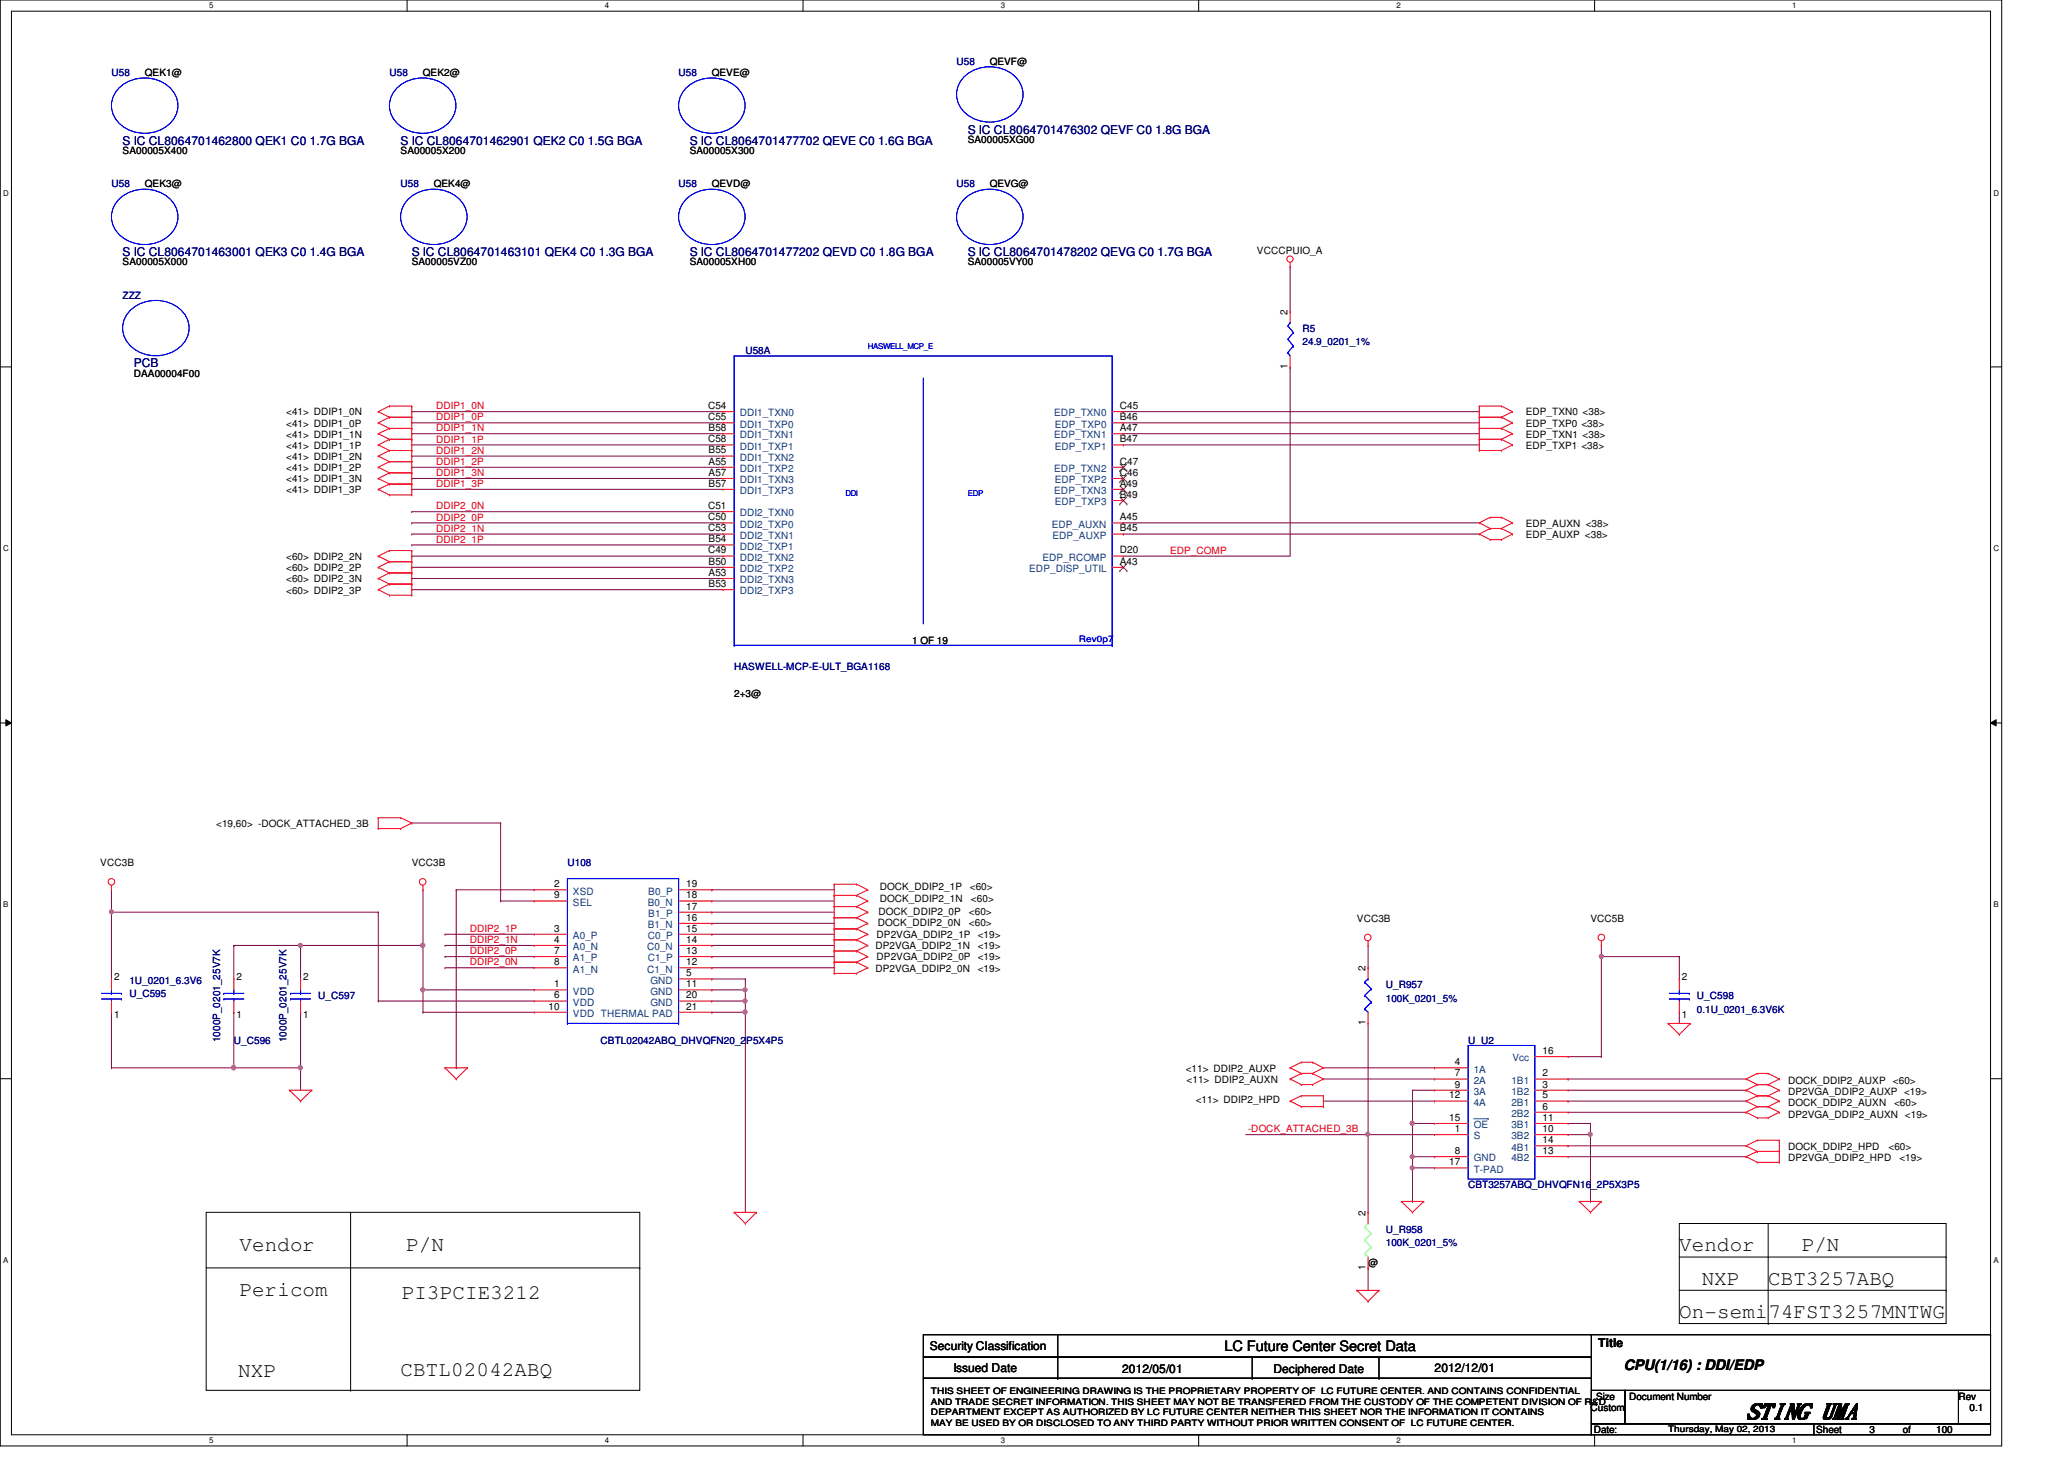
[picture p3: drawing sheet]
<svg xmlns="http://www.w3.org/2000/svg" width="297mm" height="210mm" viewBox="0 0 297 210" stroke-linecap="round" stroke-linejoin="round" font-family="sans-serif">
<path d="M0 0h288.1v208h-288.1zM1.6 1.6h284.9v204.8h-284.9z" fill="none" stroke="#000" stroke-width=".14"/>
<g fill="#fff">
<path d="M30.1 .2h.6v1.2h-.6z"/>
<path d="M30.1 206.6h.6v1.2h-.6z"/>
</g>
<path d="M58.6 0v1.6M58.6 206.4v1.6" fill="none" stroke="#000" stroke-width=".14"/>
<g fill="#fff">
<path d="M87 .2h.6v1.2h-.6z"/>
<path d="M87 206.6h.6v1.2h-.6z"/>
</g>
<path d="M115.6 0v1.6M115.6 206.4v1.6" fill="none" stroke="#000" stroke-width=".14"/>
<g fill="#fff">
<path d="M144 .2h.6v1.2h-.6z"/>
<path d="M144 206.6h.6v1.2h-.6z"/>
</g>
<path d="M172.5 0v1.6M172.5 206.4v1.6" fill="none" stroke="#000" stroke-width=".14"/>
<g fill="#fff">
<path d="M201 .2h.5v1.2h-.5z"/>
<path d="M201 206.6h.5v1.2h-.5z"/>
</g>
<path d="M229.5 0v1.6M229.5 206.4v1.6" fill="none" stroke="#000" stroke-width=".14"/>
<g fill="#fff">
<path d="M257.9 .2h.6v1.2h-.6z"/>
<path d="M257.9 206.6h.6v1.2h-.6z"/>
<path d="M.5 27.2h.7v1.2h-.7z"/>
<path d="M286.9 27.2h.8v1.2h-.8z"/>
<path d="M.5 78.4h.7v1.1h-.7z"/>
<path d="M286.9 78.4h.8v1.1h-.8z"/>
</g>
<path d="M0 52.8h1.6M286.5 52.8h1.6" fill="none" stroke="#000" stroke-width=".14"/>
<g fill="#fff">
<path d="M.5 129.6h.7v1.2h-.7z"/>
<path d="M286.9 129.6h.7v1.2h-.7z"/>
</g>
<path d="M0 104h1.6M.8 103.5l.8 .5-.8 .4zM286.5 104l.8-.5v.9zM286.5 104h1.6" fill="none" stroke="#000" stroke-width=".14"/>
<path d="M.8 103.5l.8 .5-.8 .4zM286.5 104l.8-.5v.9z" fill="#000"/>
<g fill="#fff">
<path d="M.5 180.8h.7v1.1h-.7z"/>
<path d="M286.9 180.8h.7v1.1h-.7z"/>
</g>
<g fill="none" stroke="#000" stroke-width=".14">
<path d="M0 155.2h1.6M286.5 155.2h1.6M29.7 174.4h62.4v25.6h-62.4zM50.5 174.4v25.6M241.7 176h38.4v14.4h-38.4zM254.5 176v14.4M29.7 182.4h62.4M92.1 182.4h.1M241.7 180.8h38.4M241.7 185.6h38.4M254.5 190.4h.1M280.1 180.8h.1"/>
<path d="M280.1 185.6h.1M50.5 200h.1"/>
</g>
<g fill="none" stroke="#800040" stroke-width=".14">
<path d="M185.7 38.4h.1M185.7 38.4v6.4M59.3 59.2h.1M59.3 59.2h44.8M161.7 59.2h.1M161.7 59.2h51.2M185.7 52.8h.1M185.7 52.8v27.2h-24M59.3 62.4h.1M59.3 60.8h.1M59.3 68.8h.1M59.3 67.2h.1"/>
<path d="M59.3 65.6h.1M59.3 64h.1M59.3 70.4h.1M59.3 75.2h.1M59.3 76.8h.1M59.3 73.6h.1M59.3 78.4h.1M59.3 75.2h44.8M59.3 76.8h44.8M59.3 60.8h44.8M59.3 62.4h44.8M59.3 64h44.8"/>
<path d="M59.3 68.8h44.8M59.3 67.2h44.8M59.3 65.6h44.8M59.3 70.4h44.8M59.3 73.6h44.8M59.3 78.4h44.8M161.7 75.2h.1M161.7 76.8h.1M161.7 60.8h.1M161.7 62.4h.1M161.7 64h.1M161.7 75.2h51.2"/>
<path d="M161.7 76.8h51.2M161.7 60.8h51.2M161.7 62.4h51.2M161.7 64h51.2M161.7 80h.1M64 137.6h.1M64 136h.1M64 139.2h.1M64 134.4h.1M64 137.6h12.9M64 136h12.9M64 139.2h12.9"/>
<path d="M64 134.4h12.9M102.4 140.8h.1M102.4 140.8h4.9M107.3 145.6h.1M107.3 145.6v28.8"/>
</g>
<circle cx="107.2" cy="145.6" r=".31" fill="#f0f"/>
<circle cx="107.2" cy="145.6" r=".31" fill="none" stroke="#f0f" stroke-width=".14"/>
<path d="M16 131.2h.1M16 131.2v9.6M33.7 136h.1M33.7 136v4.8M43.3 136h.1M43.3 136v4.8M43.3 136h17.6" fill="none" stroke="#800040" stroke-width=".14"/>
<circle cx="60.8" cy="136" r=".3" fill="#f0f"/>
<circle cx="60.8" cy="136" r=".3" fill="none" stroke="#f0f" stroke-width=".14"/>
<circle cx="43.2" cy="136" r=".3" fill="#f0f"/>
<circle cx="43.2" cy="136" r=".3" fill="none" stroke="#f0f" stroke-width=".14"/>
<path d="M33.7 145.6h.1M33.7 153.6h.1M33.7 145.6v8M33.7 153.6h9.6M43.3 153.6h.1M43.3 153.6v3.2" fill="none" stroke="#800040" stroke-width=".14"/>
<circle cx="43.2" cy="153.6" r=".31" fill="#f0f"/>
<circle cx="43.2" cy="153.6" r=".31" fill="none" stroke="#f0f" stroke-width=".14"/>
<circle cx="33.6" cy="153.6" r=".32" fill="#f0f"/>
<circle cx="33.6" cy="153.6" r=".32" fill="none" stroke="#f0f" stroke-width=".14"/>
<path d="M59.3 83.2h.1M59.3 81.6h.1M59.3 80h.1M59.3 84.8h.1M59.3 83.2h44.8M59.3 81.6h44.8M59.3 80h44.8M59.3 84.8h44.8M60.9 136h.1M60.9 136v6.4M16 145.6h.1M16 145.6v8" fill="none" stroke="#800040" stroke-width=".14"/>
<circle cx="60.8" cy="136" r=".3" fill="#f0f"/>
<circle cx="60.8" cy="136" r=".3" fill="none" stroke="#f0f" stroke-width=".14"/>
<path d="M60.9 142.4h.1M60.9 145.6h.1M60.9 142.4h16M60.9 145.6h16M60.9 142.4v3.2" fill="none" stroke="#800040" stroke-width=".14"/>
<circle cx="60.8" cy="142.4" r=".3" fill="#f0f"/>
<circle cx="60.8" cy="142.4" r=".3" fill="none" stroke="#f0f" stroke-width=".14"/>
<g fill="none" stroke="#800040" stroke-width=".14">
<path d="M60.9 128h.1M60.9 128v8M230.5 137.6h.1M230.5 137.6v14.4M225.7 155.2h.1M225.7 158.4h.1M225.7 155.2h25.6M225.7 158.4h25.6M225.7 156.8h25.6M225.7 152h4.8M230.5 152h.1M251.3 156.8h.1"/>
<path d="M225.7 164.8h.1M225.7 164.8h25.6M225.7 166.4h25.6M225.7 160h25.6M251.3 166.4h.1M251.3 160h.1"/>
</g>
<circle cx="230.4" cy="137.6" r=".31" fill="#f0f"/>
<circle cx="230.4" cy="137.6" r=".31" fill="none" stroke="#f0f" stroke-width=".14"/>
<g fill="none" stroke="#800040" stroke-width=".14">
<path d="M230.5 136h.1M230.5 136v1.6h11.2M241.7 137.6h.1M241.7 137.6v3.2M190.5 153.6h16M190.5 155.2h16M190.5 158.4h16M196.9 147.2v16M206.5 153.6h.1M206.5 155.2h.1M206.5 158.4h.1M241.7 140.8h.1"/>
<path d="M241.7 145.6h.1M241.7 145.6v1.6M196.9 163.2h.1M196.9 163.2h9.6"/>
</g>
<circle cx="196.8" cy="163.2" r=".3" fill="#f0f"/>
<circle cx="196.8" cy="163.2" r=".3" fill="none" stroke="#f0f" stroke-width=".14"/>
<path d="M196.9 139.2h.1M196.9 136v3.2M179.3 163.2h17.6M196.9 174.4h.1M196.9 163.2h.1M196.9 163.2v11.2M203.3 161.6h.1M203.3 166.4h.1M203.3 161.6h3.2M203.3 161.6v4.8M196.9 182.4h.1M196.9 182.4v3.2" fill="none" stroke="#800040" stroke-width=".14"/>
<circle cx="203.2" cy="166.4" r=".3" fill="#f0f"/>
<circle cx="203.2" cy="166.4" r=".3" fill="none" stroke="#f0f" stroke-width=".14"/>
<path d="M203.3 172.8h.1M206.5 168h.1M206.5 168h-3.2v4.8" fill="none" stroke="#800040" stroke-width=".14"/>
<circle cx="203.2" cy="168" r=".3" fill="#f0f"/>
<circle cx="203.2" cy="168" r=".3" fill="none" stroke="#f0f" stroke-width=".14"/>
<g fill="none" stroke="#800040" stroke-width=".14">
<path d="M16 131.2h.1M16 131.2h38.4M54.4 131.2h.1M54.4 131.2v12.8M54.4 144h.1M54.4 144h22.5M102.4 142.4h.1M102.4 144h.1M102.4 145.6h.1M102.4 144h4.9M102.4 145.6h4.9M107.3 140.8h.1"/>
<path d="M107.3 140.8v1.6h-4.9M203.3 168h.1M206.5 166.4h.1M206.5 166.4h-3.2v1.6"/>
</g>
<circle cx="16" cy="131.2" r=".3" fill="#f0f"/>
<circle cx="16" cy="131.2" r=".3" fill="none" stroke="#f0f" stroke-width=".14"/>
<g fill="none" stroke="#800040" stroke-width=".14">
<path d="M16 128h.1M16 128v3.2M102.4 139.2h.1M102.4 137.6h.1M102.4 136h.1M102.4 134.4h.1M102.4 132.8h.1M102.4 131.2h.1M102.4 129.6h.1M102.4 128h.1M102.4 139.2h17.7M102.4 137.6h17.7"/>
<path d="M102.4 136h17.7M102.4 134.4h17.7M102.4 132.8h17.7M102.4 131.2h17.7M102.4 129.6h17.7M102.4 128h17.7M107.3 144h.1M107.3 144v1.6"/>
</g>
<circle cx="107.2" cy="144" r=".3" fill="#f0f"/>
<circle cx="107.2" cy="144" r=".3" fill="none" stroke="#f0f" stroke-width=".14"/>
<path d="M107.3 142.4h.1M107.3 142.4v1.6" fill="none" stroke="#800040" stroke-width=".14"/>
<circle cx="107.2" cy="142.4" r=".3" fill="#f0f"/>
<circle cx="107.2" cy="142.4" r=".3" fill="none" stroke="#f0f" stroke-width=".14"/>
<g fill="none" stroke="#800040" stroke-width=".14">
<path d="M59.3 118.4h.1M59.3 118.4h12.7M72 118.4h.1M72 118.4v11.2M33.7 136h.1M33.7 136h9.6M65.7 128h.1M65.7 128h11.2M65.7 128v25.6M72 129.6h.1M72 129.6h4.9M16 153.6h.1"/>
<path d="M16 153.6h17.7M43.3 145.6h.1M43.3 145.6v8M65.7 153.6h.1M203.3 156.8h.1M203.3 156.8h3.2M203.3 156.8v4.8M203.3 161.6h.1"/>
</g>
<circle cx="203.2" cy="161.6" r=".31" fill="#f0f"/>
<circle cx="203.2" cy="161.6" r=".31" fill="none" stroke="#f0f" stroke-width=".14"/>
<path d="M225.7 161.6h3.2M228.9 161.6h.1M228.9 163.2h.1M228.9 161.6v1.6" fill="none" stroke="#800040" stroke-width=".14"/>
<circle cx="228.9" cy="163.2" r=".3" fill="#f0f"/>
<circle cx="228.9" cy="163.2" r=".3" fill="none" stroke="#f0f" stroke-width=".14"/>
<path d="M225.7 163.2h3.2M228.9 163.2h.1M228.9 172.8h.1M228.9 163.2v9.6" fill="none" stroke="#800040" stroke-width=".14"/>
<g fill="none" stroke="#f00" stroke-width=".14">
<path d="M185.7 38.4h.1M185.7 37.8v.6M54.4 59.2h.1M54.4 59.2l1.6 .8M56 58.4h.1M56 58.4h3.3M56 58.4l-1.6 .8M59.3 58.4h.1M59.3 58.4v12.8M104.1 59.2h.1M104.1 59.2h1.6M160.1 59.2h1.6"/>
<path d="M161.7 59.2h.1M185.7 52.8h.1M185.7 44.8h.1M185.7 44.8v1.6M185.7 51.2v1.6M212.9 58.4h.1M212.9 58.4v6.4M212.9 58.4h3.2M216.1 58.4h.1M216.1 58.4l1.6 .8M217.7 59.2h.1M217.7 59.2l-1.6 .8"/>
<path d="M54.4 60.8h.1M54.4 64h.1M54.4 62.4h.1M54.4 65.6h.1M54.4 67.2h.1M54.4 70.4h.1M54.4 68.8h.1M54.4 60.8l1.6 .8M54.4 64l1.6 .8M54.4 62.4l1.6 .8M54.4 65.6l1.6 .8M54.4 67.2l1.6 .8"/>
<path d="M54.4 70.4l1.6 .8M54.4 68.8l1.6 .8M56 60h.1M56 61.6h.1M56 63.2h.1M56 64.8h.1M56 66.4h.1M56 68h.1M56 69.6h.1M56 71.2h.1M56 79.2h.1M56 63.2h3.3"/>
<path d="M56 64.8h3.3M56 61.6h3.3M56 60h3.3M56 60l-1.6 .8M56 63.2l-1.6 .8M56 61.6l-1.6 .8M56 64.8l-1.6 .8M56 66.4h3.3M56 66.4l-1.6 .8M56 68h3.3M56 69.6l-1.6 .8M56 69.6h3.3"/>
<path d="M56 71.2h3.3M56 68l-1.6 .8M56 79.2l-1.6 .8M56 79.2h3.3M59.3 60h.1M59.3 61.6h.1M59.3 63.2h.1M59.3 64.8h.1M59.3 66.4h.1M59.3 68h.1M59.3 69.6h.1M59.3 71.2h.1"/>
<path d="M59.3 79.2h.1M59.3 79.2v6.4M104.1 76.8h.1M104.1 73.6h.1M104.1 75.2h.1M104.1 78.4h.1M104.1 70.4h.1M104.1 68.8h.1M104.1 67.2h.1M104.1 65.6h.1M104.1 64h.1M104.1 62.4h.1"/>
<path d="M104.1 60.8h.1M104.1 76.8h1.6M104.1 73.6h1.6M104.1 75.2h1.6M104.1 78.4h1.6M104.1 70.4h1.6M104.1 68.8h1.6M104.1 67.2h1.6M104.1 64h1.6M104.1 62.4h1.6M104.1 60.8h1.6M104.1 65.6h1.6"/>
<path d="M160.1 76.8h1.6M160.1 75.2h1.6M160.1 70.4h1.6M160.1 72h1.6M160.1 68.8h1.6M160.1 67.2h1.6M160.1 64h1.6M160.1 62.4h1.6M160.1 60.8h1.6M161.7 75.2h.1M161.7 76.8h.1M161.7 72h.1"/>
<path d="M161.7 70.4h.1M161.7 68.8h.1M161.7 67.2h.1M161.7 64h.1M161.7 62.4h.1M161.7 60.8h.1M212.9 64.8h.1M212.9 63.2h.1M212.9 61.6h.1M212.9 60h.1M212.9 76.8h.1M212.9 75.2h.1"/>
<path d="M212.9 63.2h3.2M212.9 64.8h3.2M212.9 61.6h3.2M212.9 60h3.2M212.9 76.8l1.6 .8M212.9 75.2l1.6 .8M214.5 76h.1M214.5 77.6h.1M214.5 74.4h.1M214.5 76l-1.6 .8M214.5 76h1.6M214.5 77.6h1.6"/>
<path d="M214.5 74.4l-1.6 .8M214.5 74.4h1.6M216.1 63.2h.1M216.1 64.8h.1M216.1 61.6h.1M216.1 60h.1M216.1 76h.1M216.1 77.6h.1M216.1 74.4h.1M216.1 63.2l1.6 .8M216.1 61.6l1.6 .8M216.1 60l1.6 .8"/>
<path d="M216.1 76l1.6 .8M216.1 74.4l1.6 .8M217.7 64h.1M217.7 62.4h.1M217.7 60.8h.1M217.7 76.8h.1M217.7 75.2h.1M217.7 64l-1.6 .8M217.7 62.4l-1.6 .8M217.7 60.8l-1.6 .8M217.7 76.8l-1.6 .8M217.7 75.2l-1.6 .8"/>
<path d="M54.4 80h.1M54.4 81.6h.1M54.4 84.8h.1M54.4 83.2h.1M54.4 80l1.6 .8M54.4 81.6l1.6 .8M54.4 84.8l1.6 .8M54.4 83.2l1.6 .8M56 80.8h.1M56 82.4h.1M56 84h.1M56 85.6h.1"/>
<path d="M56 80.8h3.3M56 80.8l-1.6 .8M56 82.4h3.3M56 84l-1.6 .8M56 84h3.3M56 85.6h3.3M56 82.4l-1.6 .8M59.3 80.8h.1M59.3 82.4h.1M59.3 84h.1M59.3 85.6h.1M104.1 84.8h.1"/>
<path d="M104.1 83.2h.1M104.1 81.6h.1M104.1 80h.1M104.1 81.6h1.6M104.1 80h1.6M104.1 84.8h1.6M104.1 83.2h1.6M160.1 81.6h1.6M160.1 80h1.6M161.7 81.6h.1M161.7 80h.1M54.4 117.6h.1"/>
<path d="M54.4 119.2h.1M54.4 117.6h3.3M54.4 117.6v1.6M54.4 119.2h3.3M57.7 117.6h.1M57.7 119.2h.1M57.7 117.6l1.6 .8M59.3 118.4h.1M59.3 118.4l-1.6 .8M16 128h.1M16 127.4v.6M60.9 128h.1"/>
<path d="M60.9 127.4v.6M76.9 128h.1M76.9 134.4h.1M76.9 136h.1M76.9 137.6h.1M76.9 139.2h.1M76.9 129.6h.1M76.9 128h4.8M76.9 134.4h4.8M76.9 136h4.8M76.9 137.6h4.8M76.9 139.2h4.8"/>
<path d="M76.9 129.6h4.8M97.7 128h4.7M97.7 134.4h4.7M97.7 136h4.7M97.7 137.6h4.7M97.7 139.2h4.7M97.7 129.6h4.7M97.7 132.8h4.7M97.7 131.2h4.7M102.4 139.2h.1M102.4 137.6h.1M102.4 136h.1"/>
<path d="M102.4 134.4h.1M102.4 132.8h.1M102.4 131.2h.1M102.4 129.6h.1M102.4 128h.1M120.1 138.4h.1M120.1 136.8h.1M120.1 135.2h.1M120.1 133.6h.1M120.1 132h.1M120.1 130.4h.1M120.1 128.8h.1"/>
<path d="M120.1 127.2h.1M120.1 127.2v12.8M120.1 138.4h3.2M120.1 136.8h3.2M120.1 135.2h3.2M120.1 133.6h3.2M120.1 132h3.2M120.1 130.4h3.2M120.1 128.8h3.2M120.1 127.2h3.2M123.3 138.4h.1M123.3 136.8h.1"/>
<path d="M123.3 135.2h.1M123.3 133.6h.1M123.3 132h.1M123.3 130.4h.1M123.3 128.8h.1M123.3 127.2h.1M123.3 138.4l1.6 .8M123.3 136.8l1.6 .8M123.3 133.6l1.6 .8M123.3 135.2l1.6 .8M123.3 132l1.6 .8M123.3 130.4l1.6 .8"/>
<path d="M123.3 127.2l1.6 .8M123.3 128.8l1.6 .8M124.9 139.2h.1M124.9 137.6h.1M124.9 134.4h.1M124.9 136h.1M124.9 132.8h.1M124.9 131.2h.1M124.9 128h.1M124.9 129.6h.1M124.9 139.2l-1.6 .8M124.9 137.6l-1.6 .8"/>
<path d="M124.9 134.4l-1.6 .8M124.9 136l-1.6 .8M124.9 132.8l-1.6 .8M124.9 131.2l-1.6 .8M124.9 128l-1.6 .8M124.9 129.6l-1.6 .8M196.9 136h.1M196.9 139.2h.1M196.9 135.4v.6M196.9 139.2v1.6M230.5 136h.1M230.5 135.4v.6"/>
<path d="M16 145.6h.1M16 140.8h.1M16 140.8v1.6M16 144v1.6M33.7 145.6h.1M33.7 140.8h.1M33.7 140.8v1.6M33.7 144v1.6M41.7 156.8h.1M41.7 156.8h3.2M41.7 156.8l1.6 1.6M43.3 158.4h.1"/>
<path d="M43.3 145.6h.1M43.3 140.8h.1M43.3 140.8v1.6M43.3 144v1.6M44.9 156.8h.1M44.9 156.8l-1.6 1.6M64 153.6h.1M64 153.6h3.3M64 153.6l1.7 1.6M65.7 155.2h.1M67.3 153.6h.1M67.3 153.6l-1.6 1.6"/>
<path d="M76.9 142.4h.1M76.9 144h.1M76.9 145.6h.1M76.9 142.4h4.8M76.9 144h4.8M76.9 145.6h4.8M97.7 142.4h4.7M97.7 140.8h4.7M97.7 144h4.7M97.7 145.6h4.7M102.4 140.8h.1M102.4 142.4h.1"/>
<path d="M102.4 144h.1M102.4 145.6h.1M120.1 140h.1M120.1 140h3.2M123.3 140h.1M185.7 158.4h.1M185.7 155.2h.1M185.7 153.6h.1M185.7 158.4l1.6 .8M185.7 155.2l1.6 .8M185.7 153.6l1.6 .8M187.3 159.2h.1"/>
<path d="M187.3 157.6h.1M187.3 154.4h.1M187.3 156h.1M187.3 152.8h.1M187.3 159.2h3.2M187.3 157.6h3.2M187.3 157.6l-1.6 .8M187.3 154.4h1.6M187.3 156h1.6M187.3 154.4l-1.6 .8M187.3 152.8h1.6M187.3 152.8l-1.6 .8"/>
<path d="M188.9 154.4h.1M188.9 156h.1M188.9 152.8h.1M188.9 154.4l1.6 .8M188.9 152.8l1.6 .8M190.5 159.2h.1M190.5 157.6h.1M190.5 155.2h.1M190.5 153.6h.1M190.5 157.6v1.6M190.5 155.2l-1.6 .8M190.5 153.6l-1.6 .8"/>
<path d="M196.9 147.2h.1M196.9 145.6v1.6M206.5 153.6h.1M206.5 155.2h.1M206.5 156.8h.1M206.5 158.4h.1M206.5 156.8h4.8M206.5 153.6h4.8M206.5 155.2h4.8M206.5 158.4h4.8M220.9 156.8h4.8M220.9 155.2h4.8"/>
<path d="M220.9 158.4h4.8M220.9 152h4.8M225.7 155.2h.1M225.7 156.8h.1M225.7 158.4h.1M225.7 152h.1M240.1 147.2h.1M240.1 147.2h3.2M240.1 147.2l1.6 1.6M241.7 148.8h.1M241.7 145.6h.1M241.7 140.8h.1"/>
<path d="M241.7 140.8v1.6M241.7 144v1.6M243.3 147.2h.1M243.3 147.2l-1.6 1.6M251.3 155.2h.1M251.3 158.4h.1M251.3 156.8h.1M251.3 155.2l1.6 .8M251.3 158.4l1.6 .8M251.3 156.8l1.6 .8M252.9 154.4h.1M252.9 156h.1"/>
<path d="M252.9 157.6h.1M252.9 159.2h.1M252.9 159.2h1.6M252.9 157.6h1.6M252.9 154.4l-1.6 .8M252.9 154.4h1.6M252.9 156h1.6M252.9 157.6l-1.6 .8M252.9 159.2l-1.6 .8M252.9 156l-1.6 .8M254.5 154.4h.1M254.5 156h.1"/>
<path d="M254.5 157.6h.1M254.5 159.2h.1M254.5 154.4l1.6 .8M254.5 157.6l1.6 .8M254.5 159.2l1.6 .8M254.5 156l1.6 .8M256.1 155.2h.1M256.1 158.4h.1M256.1 156.8h.1M256.1 155.2l-1.6 .8M256.1 158.4l-1.6 .8M256.1 156.8l-1.6 .8"/>
<path d="M105.7 174.4h.1M105.7 174.4h3.2M105.7 174.4l1.6 1.6M107.3 176h.1M108.9 174.4h.1M108.9 174.4l-1.6 1.6M196.9 174.4h.1M196.9 174.4v1.6M201.7 172.8h.1M201.7 172.8h3.2M201.7 172.8l1.6 1.6M203.3 174.4h.1"/>
<path d="M204.9 172.8h.1M204.9 172.8l-1.6 1.6M206.5 163.2h.1M206.5 166.4h.1M206.5 161.6h.1M206.5 168h.1M206.5 163.2h4.8M206.5 166.4h4.8M206.5 161.6h4.8M206.5 168h4.8M220.9 163.2h4.8M220.9 160h4.8"/>
<path d="M220.9 166.4h4.8M220.9 161.6h4.8M220.9 164.8h4.8M225.7 160h.1M225.7 163.2h.1M225.7 161.6h.1M225.7 166.4h.1M225.7 164.8h.1M227.3 172.8h.1M227.3 172.8h3.2M227.3 172.8l1.6 1.6M228.9 174.4h.1"/>
<path d="M230.5 172.8h.1M230.5 172.8l-1.6 1.6M251.3 166.4h.1M251.3 164.8h.1M251.3 160h.1M251.3 166.4l1.6 .8M251.3 164.8l1.6 .9M251.3 160l1.6 .8M252.9 165.7h.1M252.9 167.2h.1M252.9 164h.1M252.9 160.8h.1"/>
<path d="M252.9 165.7l-1.6 .7M252.9 165.7h3.2M252.9 167.2h3.2M252.9 164l-1.6 .8M252.9 164h3.2M252.9 160.8h1.6M254.5 160.8h.1M256.1 165.7h.1M256.1 167.2h.1M256.1 164h.1M256.1 160h.1M256.1 164v3.2"/>
<path d="M256.1 160l-1.6 .8M195.3 185.6h.1M195.3 185.6h3.2M195.3 185.6l1.6 1.6M196.9 187.2h.1M196.9 182.4h.1M196.9 180.8v1.6M198.5 185.6h.1M198.5 185.6l-1.6 1.6"/>
<circle cx="185.6" cy="37.3" r=".45"/>
<circle cx="16" cy="126.9" r=".47"/>
<circle cx="60.8" cy="126.9" r=".47"/>
<circle cx="196.8" cy="134.9" r=".47"/>
<circle cx="230.5" cy="134.9" r=".47"/>
</g>
<g fill="none" stroke="#000" stroke-width=".14">
<path d="M132.9 192h96.1v3.2h-96.1zM132.9 195.2h96.1v3.1h-96.1zM132.9 198.3h96.1v8.1h-96.1zM152.2 195.2h.1M152.2 198.3h.1M152.2 192v6.3M180.2 198.3h.1M180.2 195.2v3.1M198.5 198.3h.1M198.5 195.2v3.1M228.9 192h57.6M286.5 192h.1"/>
<path d="M286.5 192v8M229 200h4.8v4.9h-4.8zM229 204.9h32v1.5h-32zM233.8 200h48.1v4.9h-48.1zM261 204.9h25.5v1.5h-25.5zM281.9 200h4.6v4.9h-4.6z"/>
</g>
<g fill="none" stroke="#00f" stroke-width=".14">
<path d="M17.2 12.6a5.4 5.4 0 0 1 7.8 .6 3.5 3.5 0 0 1-1.1 5 5.2 5.2 0 0 1-7.6-1.6 3.5 3.5 0 0 1 .9-4zM57.2 12.6a5.4 5.4 0 0 1 7.8 .6 3.5 3.5 0 0 1-1.1 5 5.2 5.2 0 0 1-7.6-1.6 3.5 3.5 0 0 1 .9-4zM98.8 12.6a5.4 5.4 0 0 1 7.8 .6 3.5 3.5 0 0 1-1.1 5 5.2 5.2 0 0 1-7.5-1.6 3.5 3.5 0 0 1 .8-4zM138.8 11a5.4 5.4 0 0 1 7.8 .6 3.5 3.5 0 0 1-1.1 5 5.2 5.2 0 0 1-7.5-1.6 3.5 3.5 0 0 1 .8-4zM17.2 28.6a5.4 5.4 0 0 1 7.8 .6 3.5 3.5 0 0 1-1.1 5 5.2 5.2 0 0 1-7.6-1.6 3.5 3.5 0 0 1 .9-4zM58.8 28.6a5.4 5.4 0 0 1 7.8 .6 3.5 3.5 0 0 1-1.1 5 5.2 5.2 0 0 1-7.5-1.6 3.5 3.5 0 0 1 .8-4zM98.8 28.6a5.4 5.4 0 0 1 7.8 .6 3.5 3.5 0 0 1-1.1 5 5.2 5.2 0 0 1-7.5-1.6 3.5 3.5 0 0 1 .8-4zM138.8 28.6a5.4 5.4 0 0 1 7.8 .6 3.5 3.5 0 0 1-1.1 5 5.2 5.2 0 0 1-7.5-1.6 3.5 3.5 0 0 1 .8-4zM18.8 44.6a5.4 5.4 0 0 1 7.8 .6 3.5 3.5 0 0 1-1.1 5 5.2 5.2 0 0 1-7.6-1.6 3.5 3.5 0 0 1 .9-4zM105.7 51.2h.1M105.7 51.2v41.6M105.7 51.2h54.4v41.6"/>
<path d="M132.9 54.4v35.2M185.3 50.7h.1M185.3 50.7l.4 .5M185.7 46.4h.1M185.7 46.4l-.4 .5 .8 .9M186.1 49.8h.1M186.1 47.8h.1M186.1 47.8l-.8 1 .8 1M186.1 49.8l-.8 .9M105.7 92.8h.1M105.7 92.8h54.4M132.9 89.6h.1"/>
<path d="M160.1 92.8h.1M97.7 126.4h.1M97.7 126.4h-16v20.8M97.7 126.4v20.8M14.6 142.9h2.9M14.6 143.7h2.9M16 143.7h.1M16 142.9h.1M16 142.4v.5M16 143.7v.3M17.5 142.9h.1M17.5 143.7h.1"/>
<path d="M32.2 142.9h.1M32.2 143.7h.1M32.2 142.9h2.9M32.2 143.7h2.9M33.7 143.7h.1M33.7 142.9h.1M33.7 142.4v.5M33.7 143.7v.3M41.8 142.9h.1M41.8 143.7h.1M41.8 142.9h2.9M41.8 143.7h2.9"/>
<path d="M43.3 143.7h.1M43.3 142.9h.1M43.3 142.4v.5M43.3 143.7v.3M81.7 147.2h.1M81.7 147.2h16M97.7 147.2h.1M196.4 145.2h.1M196.4 143.2h.1M196.4 141.3h.1M196.4 145.2l.5 .4M196.4 143.2l1 1"/>
<path d="M196.4 141.3l1 1M196.9 140.8h.1M196.9 140.8l-.5 .5M197.4 144.2h.1M197.4 142.3h.1M197.4 144.2l-1 1M197.4 142.3l-1 .9M211.3 150.4h9.6v19.2h-9.6zM240.2 142.9h2.9M240.2 143.7h2.9M241.7 143.7h.1M241.7 142.9h.1"/>
<path d="M241.7 142.4v.5M241.7 143.7v.3M243.1 142.9h.1M243.1 143.7h.1"/>
</g>
<g fill="none" stroke="#804000" stroke-width=".14">
<path d="M161.2 72.5h.1M161.2 70.9h.1M161.2 69.3h.1M161.2 67.7h.1M161.2 71.5l1 1M161.2 69.9l1 1M161.2 68.4l1 .9M161.2 66.8l1 .9M162.1 71.5l-.9 1M162.1 69.9l-.9 1M162.1 68.4l-.9 .9M162.1 66.8l-.9 .9"/>
<path d="M162.2 72.5h.1M162.2 70.9h.1M162.2 69.3h.1M162.2 67.7h.1M161.2 82.1h.1M161.2 81.2l1 .9M162.1 81.2l-.9 .9M162.2 82.1h.1"/>
</g>
<path d="M196.4 178.4h.1M196.4 176.5h.1M196.4 178.4l1 1M196.4 176.5l1 1M196.9 176h.1M196.9 176l-.5 .5M197.4 179.4h.1M197.4 177.5h.1M197.4 179.4l-1 .9M197.4 177.5l-1 .9M196.4 180.3h.1M196.4 180.3l.5 .5" fill="none" stroke="#80ff80" stroke-width=".14"/>
<path d="M212.1 161h2.1M214.2 161h.1" fill="none" stroke="#004080" stroke-width=".14"/>
<circle cx="107.2" cy="145.6" r=".31" fill="#f0f"/>
<circle cx="107.2" cy="145.6" r=".31" fill="none" stroke="#f0f" stroke-width=".14"/>
<circle cx="60.8" cy="136" r=".3" fill="#f0f"/>
<circle cx="60.8" cy="136" r=".3" fill="none" stroke="#f0f" stroke-width=".14"/>
<circle cx="43.2" cy="136" r=".3" fill="#f0f"/>
<circle cx="43.2" cy="136" r=".3" fill="none" stroke="#f0f" stroke-width=".14"/>
<circle cx="43.2" cy="153.6" r=".31" fill="#f0f"/>
<circle cx="43.2" cy="153.6" r=".31" fill="none" stroke="#f0f" stroke-width=".14"/>
<circle cx="33.6" cy="153.6" r=".32" fill="#f0f"/>
<circle cx="33.6" cy="153.6" r=".32" fill="none" stroke="#f0f" stroke-width=".14"/>
<circle cx="60.8" cy="136" r=".3" fill="#f0f"/>
<circle cx="60.8" cy="136" r=".3" fill="none" stroke="#f0f" stroke-width=".14"/>
<circle cx="60.8" cy="142.4" r=".3" fill="#f0f"/>
<circle cx="60.8" cy="142.4" r=".3" fill="none" stroke="#f0f" stroke-width=".14"/>
<circle cx="230.4" cy="137.6" r=".31" fill="#f0f"/>
<circle cx="230.4" cy="137.6" r=".31" fill="none" stroke="#f0f" stroke-width=".14"/>
<circle cx="196.8" cy="163.2" r=".3" fill="#f0f"/>
<circle cx="196.8" cy="163.2" r=".3" fill="none" stroke="#f0f" stroke-width=".14"/>
<circle cx="203.2" cy="166.4" r=".3" fill="#f0f"/>
<circle cx="203.2" cy="166.4" r=".3" fill="none" stroke="#f0f" stroke-width=".14"/>
<circle cx="203.2" cy="168" r=".3" fill="#f0f"/>
<circle cx="203.2" cy="168" r=".3" fill="none" stroke="#f0f" stroke-width=".14"/>
<circle cx="16" cy="131.2" r=".3" fill="#f0f"/>
<circle cx="16" cy="131.2" r=".3" fill="none" stroke="#f0f" stroke-width=".14"/>
<circle cx="107.2" cy="144" r=".3" fill="#f0f"/>
<circle cx="107.2" cy="144" r=".3" fill="none" stroke="#f0f" stroke-width=".14"/>
<circle cx="107.2" cy="142.4" r=".3" fill="#f0f"/>
<circle cx="107.2" cy="142.4" r=".3" fill="none" stroke="#f0f" stroke-width=".14"/>
<circle cx="203.2" cy="161.6" r=".31" fill="#f0f"/>
<circle cx="203.2" cy="161.6" r=".31" fill="none" stroke="#f0f" stroke-width=".14"/>
<circle cx="228.9" cy="163.2" r=".3" fill="#f0f"/>
<circle cx="228.9" cy="163.2" r=".3" fill="none" stroke="#f0f" stroke-width=".14"/>
<g font-size="3">
<text x="34.5" y="180">Vendor</text>
<text x="58.5" y="180">P/N</text>
<text x="241.7" y="180">Vendor</text>
<text x="244.9" y="184.8">NXP</text>
<text x="254.5" y="184.8">CBT3257ABQ</text>
<text x="259.3" y="180">P/N</text>
<text x="34.5" y="186.4">Pericom</text>
<text x="57.8" y="186.9">PI3PCIE3212</text>
<text x="241.7" y="189.7">On-semi</text>
<text x="254.5" y="189.7">74FST3257MNTWG</text>
<text x="57.7" y="198">CBTL02042ABQ</text>
<text x="34.3" y="198.1">NXP</text>
<text x="251.4" y="204">STING UMA</text>
</g>
<g font-size="2.1">
<text x="176.2" y="194.4">LC Future Center Secret Data</text>
<text x="233.7" y="197.1">CPU(1/16) : DDI/EDP</text>
</g>
<g font-size="1.7" fill="#000080">
<text x="17.6" y="20.8">S IC CL8064701462800 QEK1 C0 1.7G BGA</text>
<text x="57.7" y="20.8">S IC CL8064701462901 QEK2 C0 1.5G BGA</text>
<text x="99.3" y="20.8">S IC CL8064701477702 QEVE C0 1.6G BGA</text>
<text x="139.3" y="19.2">S IC CL8064701476302 QEVF C0 1.8G BGA</text>
<text x="17.6" y="36.8">S IC CL8064701463001 QEK3 C0 1.4G BGA</text>
<text x="59.3" y="36.8">S IC CL8064701463101 QEK4 C0 1.3G BGA</text>
<text x="99.3" y="36.8">S IC CL8064701477202 QEVD C0 1.8G BGA</text>
<text x="139.3" y="36.8">S IC CL8064701478202 QEVG C0 1.7G BGA</text>
<text x="19.3" y="52.8">PCB</text>
</g>
<g font-size="1.7">
<text x="133.8" y="194.3">Security Classification</text>
<text x="137.2" y="197.3">Issued Date</text>
<text x="161.5" y="197.5">2012/05/01</text>
<text x="183.3" y="197.5">Deciphered Date</text>
<text x="206.5" y="197.3">2012/12/01</text>
<text x="230" y="193.8">Title</text>
</g>
<g font-size="1.4" fill="#000080">
<text x="16" y="11">U58</text>
<text x="56" y="11">U58</text>
<text x="97.7" y="11">U58</text>
<text x="137.7" y="9.4">U58</text>
<text x="16" y="27">U58</text>
<text x="57.7" y="27">U58</text>
<text x="97.7" y="27">U58</text>
<text x="137.7" y="27">U58</text>
<text x="17.6" y="43">ZZZ</text>
<text x="187.4" y="47.8">R5</text>
<text x="107.3" y="51">U58A</text>
<text x="187.4" y="49.7">24.9_0201_1%</text>
<text x="105.7" y="96.4">HASWELL-MCP-E-ULT_BGA1168</text>
<text x="81.7" y="124.6">U108</text>
<text x="18.6" y="143.5">U_C595</text>
<text x="18.6" y="141.5">1U_0201_6.3V6</text>
<text x="45.8" y="143.8">U_C597</text>
<text x="199.4" y="142.2">U_R957</text>
<text x="244.2" y="143.8">U_C598</text>
<text x="31.7" y="149.9" transform="rotate(-90 31.7 149.9)">1000P_0201_25V7K</text>
<text x="41.2" y="149.9" transform="rotate(-90 41.2 149.9)">1000P_0201_25V7K</text>
<text x="199.4" y="144.1">100K_0201_5%</text>
<text x="244.2" y="145.7">0.1U_0201_6.3V6K</text>
<text x="33.7" y="150.2">U_C596</text>
<text x="86.4" y="150.2">CBTL02042ABQ_DHVQFN20_2P5X4P5</text>
<text x="211.3" y="150.2">U_U2</text>
<text x="211.3" y="171">CBT3257ABQ_DHVQFN16_2P5X3P5</text>
<text x="199.4" y="177.4">U_R958</text>
<text x="199.4" y="179.3">100K_0201_5%</text>
</g>
<g font-size="1.4">
<text x="20.9" y="11">QEK1@</text>
<text x="60.9" y="11">QEK2@</text>
<text x="102.4" y="11">QEVE@</text>
<text x="142.4" y="9.4">QEVF@</text>
<text x="17.6" y="22.2">SA00005X400</text>
<text x="57.7" y="22.2">SA00005X200</text>
<text x="99.3" y="22.2">SA00005X300</text>
<text x="139.3" y="20.6">SA00005XG00</text>
<text x="20.9" y="27">QEK3@</text>
<text x="62.4" y="27">QEK4@</text>
<text x="102.4" y="27">QEVD@</text>
<text x="142.4" y="27">QEVG@</text>
<text x="17.6" y="38.2">SA00005X000</text>
<text x="59.3" y="38.2">SA00005VZ00</text>
<text x="99.3" y="38.2">SA00005XH00</text>
<text x="139.3" y="38.2">SA00005VY00</text>
<text x="180.9" y="36.6">VCCCPUIO_A</text>
<text x="185.3" y="45.3" transform="rotate(-90 185.3 45.3)">2</text>
<text x="185.3" y="53.1" transform="rotate(-90 185.3 53.1)">1</text>
<text x="19.3" y="54.2">DAA00004F00</text>
<text x="41.2" y="59.8">&lt;41&gt; DDIP1_0N</text>
<text x="101.9" y="58.8">C54</text>
<text x="161.2" y="58.8">C45</text>
<text x="219.6" y="59.8">EDP_TXN0 &lt;38&gt;</text>
<text x="41.2" y="61.4">&lt;41&gt; DDIP1_0P</text>
<text x="41.2" y="64.6">&lt;41&gt; DDIP1_1P</text>
<text x="41.2" y="63">&lt;41&gt; DDIP1_1N</text>
<text x="101.9" y="63.6">C58</text>
<text x="101.9" y="60.5">C55</text>
<text x="102" y="65.2">B55</text>
<text x="102" y="62">B58</text>
<text x="161.2" y="63.6">B47</text>
<text x="161.2" y="62">A47</text>
<text x="161.2" y="60.5">B46</text>
<text x="219.6" y="64.6">EDP_TXP1 &lt;38&gt;</text>
<text x="219.6" y="63">EDP_TXN1 &lt;38&gt;</text>
<text x="219.6" y="61.4">EDP_TXP0 &lt;38&gt;</text>
<text x="41.2" y="66.2">&lt;41&gt; DDIP1_2N</text>
<text x="41.2" y="67.8">&lt;41&gt; DDIP1_2P</text>
<text x="41.2" y="71">&lt;41&gt; DDIP1_3P</text>
<text x="41.2" y="69.4">&lt;41&gt; DDIP1_3N</text>
<text x="102" y="70">B57</text>
<text x="102" y="68.5">A57</text>
<text x="102" y="66.8">A55</text>
<text x="161.2" y="71.6">B49</text>
<text x="161.2" y="70">A49</text>
<text x="161.2" y="68.5">C46</text>
<text x="161.2" y="66.8">C47</text>
<text x="101.9" y="76.5">C53</text>
<text x="101.9" y="73.2">C51</text>
<text x="101.9" y="74.8">C50</text>
<text x="161.2" y="74.8">A45</text>
<text x="161.2" y="76.5">B45</text>
<text x="219.6" y="77.4">EDP_AUXP &lt;38&gt;</text>
<text x="219.6" y="75.8">EDP_AUXN &lt;38&gt;</text>
<text x="41.2" y="80.6">&lt;60&gt; DDIP2_2N</text>
<text x="41.2" y="82.2">&lt;60&gt; DDIP2_2P</text>
<text x="41.2" y="83.8">&lt;60&gt; DDIP2_3N</text>
<text x="101.9" y="79.6">C49</text>
<text x="102" y="82.8">A53</text>
<text x="102" y="81.2">B50</text>
<text x="102" y="78">B54</text>
<text x="161.2" y="81.2">A43</text>
<text x="161.2" y="79.6">D20</text>
<text x="41.2" y="85.4">&lt;60&gt; DDIP2_3P</text>
<text x="102" y="84.5">B53</text>
<text x="131.3" y="92.6">1 OF 19</text>
<text x="105.7" y="100.2">2+3@</text>
<text x="31.1" y="119">&lt;19,60&gt; -DOCK_ATTACHED_3B</text>
<text x="14.4" y="124.6">VCC3B</text>
<text x="59.3" y="124.6">VCC3B</text>
<text x="79.8" y="127.6">2</text>
<text x="79.8" y="129.2">9</text>
<text x="98.8" y="130.9">17</text>
<text x="98.8" y="129.2">18</text>
<text x="98.8" y="127.6">19</text>
<text x="126.4" y="131.6">DOCK_DDIP2_0P</text>
<text x="126.6" y="128.1">DOCK_DDIP2_1P</text>
<text x="126.6" y="129.7">DOCK_DDIP2_1N</text>
<text x="139.4" y="131.6">&lt;60&gt;</text>
<text x="139.6" y="128.1">&lt;60&gt;</text>
<text x="139.7" y="129.7">&lt;60&gt;</text>
<text x="79.8" y="134">3</text>
<text x="79.8" y="135.6">4</text>
<text x="79.8" y="137.2">7</text>
<text x="98.8" y="137.2">13</text>
<text x="98.8" y="135.6">14</text>
<text x="98.8" y="134">15</text>
<text x="98.8" y="132.5">16</text>
<text x="126" y="136.6">DP2VGA_DDIP2_1N</text>
<text x="126.1" y="135">DP2VGA_DDIP2_1P</text>
<text x="126.3" y="133.2">DOCK_DDIP2_0N</text>
<text x="139.4" y="133.2">&lt;60&gt;</text>
<text x="140.7" y="136.6">&lt;19&gt;</text>
<text x="140.7" y="135">&lt;19&gt;</text>
<text x="195.3" y="132.6">VCC3B</text>
<text x="228.9" y="132.6">VCC5B</text>
<text x="16.4" y="141">2</text>
<text x="34" y="141">2</text>
<text x="43.6" y="141">2</text>
<text x="79.8" y="142">1</text>
<text x="79.8" y="143.6">6</text>
<text x="79.8" y="138.9">8</text>
<text x="98.8" y="140.5">5</text>
<text x="98.8" y="142">11</text>
<text x="98.8" y="138.9">12</text>
<text x="98.8" y="143.6">20</text>
<text x="126" y="139.8">DP2VGA_DDIP2_0N</text>
<text x="126.1" y="138.2">DP2VGA_DDIP2_0P</text>
<text x="140.7" y="139.8">&lt;19&gt;</text>
<text x="140.7" y="138.2">&lt;19&gt;</text>
<text x="196.5" y="139.7" transform="rotate(-90 196.5 139.7)">2</text>
<text x="242.1" y="141">2</text>
<text x="16.4" y="146.5">1</text>
<text x="34" y="146.5">1</text>
<text x="43.6" y="146.5">1</text>
<text x="78.9" y="145.2">10</text>
<text x="98.8" y="145.2">21</text>
<text x="196.5" y="147.5" transform="rotate(-90 196.5 147.5)">1</text>
<text x="242.1" y="146.5">1</text>
<text x="170.6" y="154.2">&lt;11&gt; DDIP2_AUXP</text>
<text x="170.8" y="155.8">&lt;11&gt; DDIP2_AUXN</text>
<text x="209.4" y="153.2">4</text>
<text x="209.4" y="154.9">7</text>
<text x="222" y="154.9">2</text>
<text x="222" y="151.6">16</text>
<text x="257.3" y="156">DOCK_DDIP2_AUXP</text>
<text x="272.4" y="156">&lt;60&gt;</text>
<text x="172.1" y="158.7">&lt;11&gt; DDIP2_HPD</text>
<text x="208.6" y="158">12</text>
<text x="208.6" y="161.2">15</text>
<text x="209.4" y="156.5">9</text>
<text x="222" y="156.5">3</text>
<text x="222" y="158">5</text>
<text x="222" y="159.6">6</text>
<text x="222" y="161.2">11</text>
<text x="257.3" y="159.1">DOCK_DDIP2_AUXN</text>
<text x="257.3" y="160.9">DP2VGA_DDIP2_AUXN &lt;19&gt;</text>
<text x="257.3" y="157.5">DP2VGA_DDIP2_AUXP &lt;19&gt;</text>
<text x="272.6" y="159.1">&lt;60&gt;</text>
<text x="208.6" y="167.6">17</text>
<text x="209.4" y="162.9">1</text>
<text x="209.4" y="166">8</text>
<text x="222" y="162.9">10</text>
<text x="222" y="166">13</text>
<text x="222" y="164.5">14</text>
<text x="257.3" y="167">DP2VGA_DDIP2_HPD</text>
<text x="257.3" y="165.4">DOCK_DDIP2_HPD</text>
<text x="271.8" y="165.4">&lt;60&gt;</text>
<text x="273.3" y="167">&lt;19&gt;</text>
<text x="196.5" y="174.9" transform="rotate(-90 196.5 174.9)">2</text>
<text x="196.5" y="182.8" transform="rotate(-90 196.5 182.8)">1</text>
<text x="196.9" y="182.2">@</text>
<text x="228.9" y="203">Custom</text>
<text x="229.7" y="201.4">Size</text>
<text x="234.5" y="201.4">Document Number</text>
<text x="281.9" y="201.4">Rev</text>
<text x="283.5" y="203">0.1</text>
<text x="229.4" y="206.2">Date:</text>
<text x="261.4" y="206.2">Sheet</text>
<text x="269" y="206.2">3</text>
<text x="273.9" y="206.2">of</text>
<text x="278.6" y="206.2">100</text>
</g>
<g font-size="1.4" fill="#f00">
<text x="62.8" y="58.9">DDIP1_0N</text>
<text x="62.8" y="62.1">DDIP1_1N</text>
<text x="62.8" y="60.5">DDIP1_0P</text>
<text x="62.8" y="65.3">DDIP1_2N</text>
<text x="62.8" y="63.7">DDIP1_1P</text>
<text x="62.8" y="68.5">DDIP1_3N</text>
<text x="62.8" y="66.9">DDIP1_2P</text>
<text x="62.8" y="70.1">DDIP1_3P</text>
<text x="62.8" y="74.9">DDIP2_0P</text>
<text x="62.8" y="76.5">DDIP2_1N</text>
<text x="62.8" y="73.3">DDIP2_0N</text>
<text x="62.8" y="78.1">DDIP2_1P</text>
<text x="168.4" y="79.7">EDP_COMP</text>
<text x="67.6" y="137.3">DDIP2_0P</text>
<text x="67.6" y="135.7">DDIP2_1N</text>
<text x="67.6" y="134.1">DDIP2_1P</text>
<text x="67.6" y="138.9">DDIP2_0N</text>
<text x="179.6" y="162.9">-DOCK_ATTACHED_3B</text>
</g>
<g font-size="1.4" fill="#004080">
<text x="106.5" y="59.9">DDI1_TXN0</text>
<text x="151.7" y="59.9">EDP_TXN0</text>
<text x="106.5" y="64.7">DDI1_TXP1</text>
<text x="106.5" y="63.1">DDI1_TXN1</text>
<text x="106.5" y="61.5">DDI1_TXP0</text>
<text x="151.7" y="63.1">EDP_TXN1</text>
<text x="151.8" y="64.7">EDP_TXP1</text>
<text x="151.8" y="61.5">EDP_TXP0</text>
<text x="106.5" y="71.1">DDI1_TXP3</text>
<text x="106.5" y="69.5">DDI1_TXN3</text>
<text x="106.5" y="67.9">DDI1_TXP2</text>
<text x="106.5" y="66.3">DDI1_TXN2</text>
<text x="151.7" y="71.1">EDP_TXN3</text>
<text x="151.7" y="67.9">EDP_TXN2</text>
<text x="151.8" y="69.5">EDP_TXP2</text>
<text x="106.5" y="77.5">DDI2_TXN1</text>
<text x="106.5" y="74.3">DDI2_TXN0</text>
<text x="106.5" y="75.9">DDI2_TXP0</text>
<text x="151.4" y="75.9">EDP_AUXN</text>
<text x="151.5" y="77.5">EDP_AUXP</text>
<text x="151.8" y="72.7">EDP_TXP3</text>
<text x="106.5" y="83.9">DDI2_TXN3</text>
<text x="106.5" y="82.3">DDI2_TXP2</text>
<text x="106.5" y="80.7">DDI2_TXN2</text>
<text x="106.5" y="79.1">DDI2_TXP1</text>
<text x="148.1" y="82.3">EDP_DISP_UTIL</text>
<text x="150" y="80.7">EDP_RCOMP</text>
<text x="106.5" y="85.5">DDI2_TXP3</text>
<text x="82.5" y="128.7">XSD</text>
<text x="82.5" y="130.3">SEL</text>
<text x="93.2" y="130.3">B0_N</text>
<text x="93.3" y="131.9">B1_P</text>
<text x="93.3" y="128.7">B0_P</text>
<text x="82.5" y="135.1">A0_P</text>
<text x="82.5" y="136.7">A0_N</text>
<text x="93.1" y="136.7">C0_N</text>
<text x="93.2" y="135.1">C0_P</text>
<text x="93.2" y="133.5">B1_N</text>
<text x="82.5" y="143.1">VDD</text>
<text x="82.5" y="138.3">A1_P</text>
<text x="82.5" y="139.9">A1_N</text>
<text x="93.1" y="139.9">C1_N</text>
<text x="93.2" y="138.3">C1_P</text>
<text x="93.6" y="141.5">GND</text>
<text x="93.6" y="143.1">GND</text>
<text x="82.5" y="144.7">VDD</text>
<text x="82.5" y="146.3">VDD THERMAL PAD</text>
<text x="93.6" y="144.7">GND</text>
<text x="212.1" y="154.3">1A</text>
<text x="212.1" y="155.9">2A</text>
<text x="217.5" y="155.9">1B1</text>
<text x="217.7" y="152.7">Vcc</text>
<text x="212.1" y="157.5">3A</text>
<text x="212.1" y="159.1">4A</text>
<text x="217.5" y="157.5">1B2</text>
<text x="217.5" y="159.1">2B1</text>
<text x="217.5" y="160.7">2B2</text>
<text x="212.1" y="163.9">S</text>
<text x="212.1" y="167.1">GND</text>
<text x="212.1" y="162.3">OE</text>
<text x="217.5" y="163.9">3B2</text>
<text x="217.5" y="162.3">3B1</text>
<text x="217.5" y="167.1">4B2</text>
<text x="217.5" y="165.5">4B1</text>
<text x="212.1" y="168.7">T-PAD</text>
</g>
<text font-size="1.3" fill="#00f" x="155.3" y="92.4">Rev0p7</text>
<g font-size="1.3">
<text x="134" y="200.6">THIS SHEET OF ENGINEERING DRAWING IS THE PROPRIETARY PROPERTY OF LC FUTURE CENTER. AND CONTAINS CONFIDENTIAL</text>
<text x="134" y="202.1">AND TRADE SECRET INFORMATION. THIS SHEET MAY NOT BE TRANSFERED FROM THE CUSTODY OF THE COMPETENT DIVISION OF R&amp;D</text>
<text x="134" y="203.6">DEPARTMENT EXCEPT AS AUTHORIZED BY LC FUTURE CENTER NEITHER THIS SHEET NOR THE INFORMATION IT CONTAINS</text>
<text x="134" y="205.1">MAY BE USED BY OR DISCLOSED TO ANY THIRD PARTY WITHOUT PRIOR WRITTEN CONSENT OF LC FUTURE CENTER.</text>
<text x="240.1" y="206">Thursday, May 02, 2013</text>
</g>
<g font-size="1.1">
<text x="30.1" y="1.1">5</text>
<text x="87" y="1.1">4</text>
<text x="144" y="1.1">3</text>
<text x="201" y="1.1">2</text>
<text x="257.9" y="1.1">1</text>
<text x=".5" y="28.2">D</text>
<text x="286.9" y="28.2">D</text>
<text x=".5" y="79.3">C</text>
<text x="286.9" y="79.3">C</text>
<text x=".5" y="130.6">B</text>
<text x="286.9" y="130.6">B</text>
<text x=".5" y="181.7">A</text>
<text x="286.9" y="181.7">A</text>
<text x="30.1" y="207.6">5</text>
<text x="87" y="207.6">4</text>
<text x="144" y="207.6">3</text>
<text x="201" y="207.6">2</text>
<text x="257.9" y="207.6">1</text>
</g>
<g font-size="1.1" fill="#00f">
<text x="124.9" y="50.2">HASWELL_MCP_E</text>
<text x="121.7" y="71.4">DDI</text>
<text x="139.3" y="71.4">EDP</text>
</g>
</svg>
